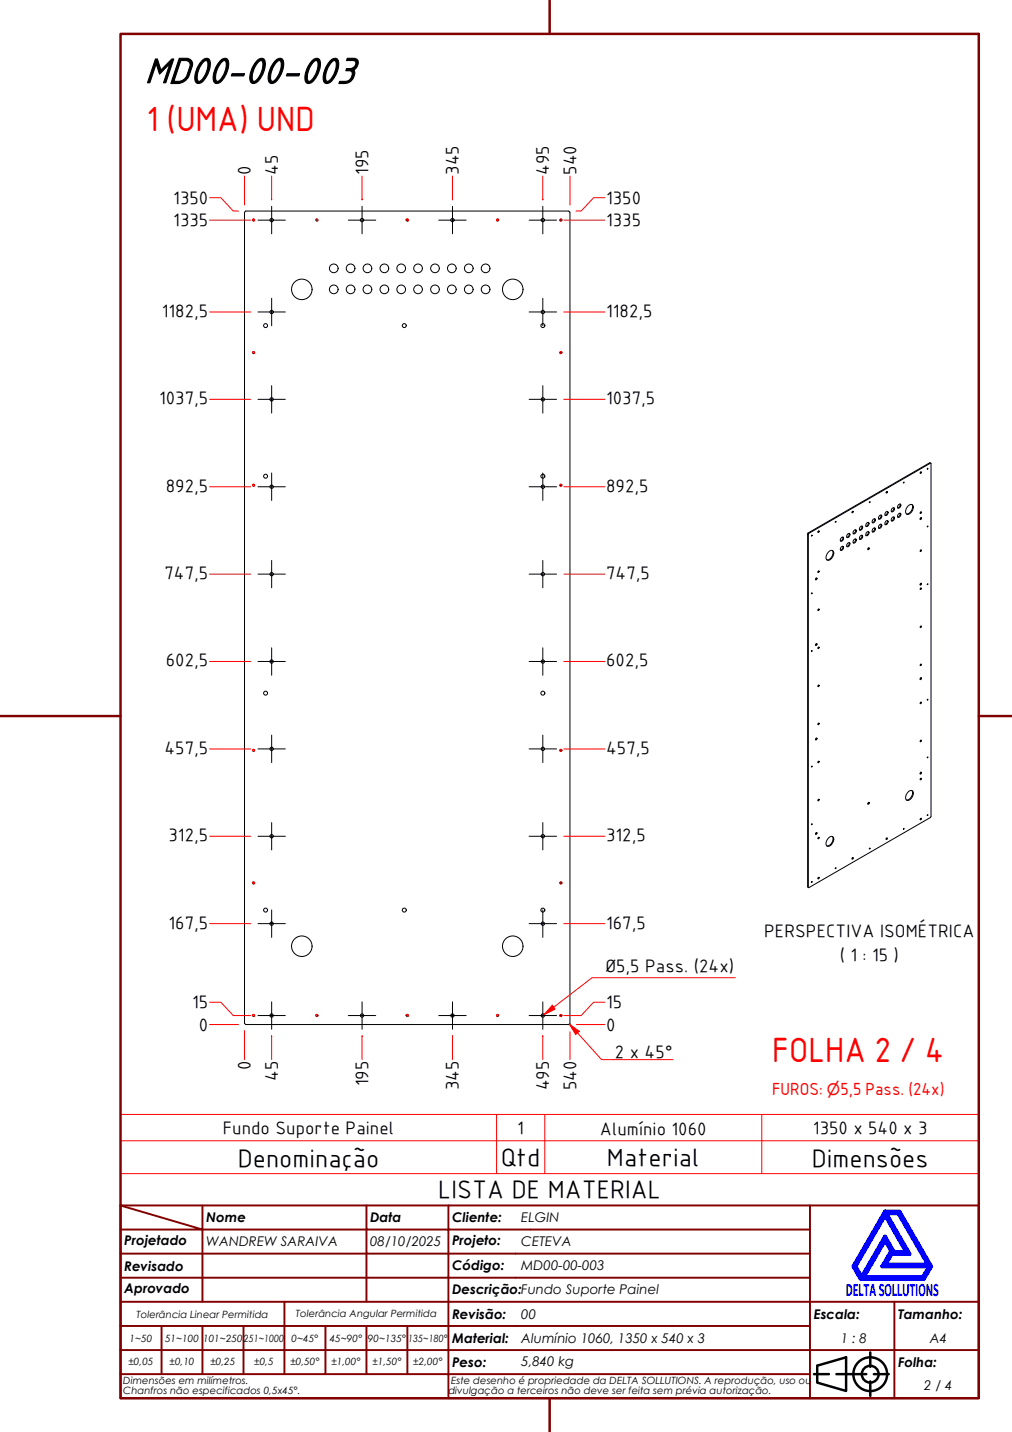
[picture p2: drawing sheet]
<svg xmlns="http://www.w3.org/2000/svg" width="210mm" height="297mm" viewBox="0 0 210 297" stroke-linecap="round" stroke-linejoin="round" font-family="sans-serif">
<!-- layer: Visible (ABNT) -->
<g fill="none" stroke="#000" stroke-width=".21">
<path d="M51 43.8h67l.2 .2v168.3l-.2 .2h-67l-.3-.2v-168.3zM191 97.9l-.1 .2M192.4 97.1v.2zM193 96.1l-25.3 14.5M167.6 110.6h.1v.2l-.2-.1zM167.6 110.6l25.3-14.6 .2 .1v73.3l-.1 .2-25.3 14.5-.2-.1v-73.3M167.7 110.8v73.3M168.4 111l-.1 .2zM169.2 120l.3-.1-.3 .4-.1-.1zM169.3 119.9l-.2 .3M169.8 110.2l-.1 .1M169.8 118.5l-.1 .1"/>
<path d="M171.9 114.4a.61 .61 0 0 1 .9-.1 .61 .61 0 0 1 0 .9l-.2 .4a.68 .68 0 0 1-.5 .6 .68 .68 0 0 1-.8-.3l.1-.8zM172.6 114.2a1.38 1.38 0 0 1-1.1 1.9M173.3 108.1v.3zM174.5 113.5a.3 .3 0 0 1 .4-.2 .3 .3 0 0 1 0 .5l-.1 .1a.32 .32 0 0 1-.5 .2 .32 .32 0 0 1 .1-.5zM174.5 111.5a.31 .31 0 0 1 .5 .1 .31 .31 0 0 1-.2 .4 .32 .32 0 0 1-.5 .2 .32 .32 0 0 1 .1-.5zM174.8 111.4l-.1 .6-.4 .2M174.8 113.3l-.1 .6-.4 .2M175.9 110.8a.31 .31 0 0 1 .4 0 .31 .31 0 0 1-.2 .5 .32 .32 0 0 1-.5 .2 .32 .32 0 0 1 .1-.6zM175.9 112.7a.31 .31 0 0 1 .4 0 .31 .31 0 0 1-.2 .5 .32 .32 0 0 1-.5 .2 .32 .32 0 0 1 .1-.6zM176.1 110.6v.5l-.5 .3M176.1 112.6v.4l-.5 .4M176.8 106.1l-.1 .2"/>
<path d="M177.2 110a.32 .32 0 0 1 .4 .1 .32 .32 0 0 1-.1 .4 .32 .32 0 0 1-.5 .2 .32 .32 0 0 1 0-.5zM177.2 111.9a.32 .32 0 0 1 .4 .1 .32 .32 0 0 1-.1 .4 .32 .32 0 0 1-.5 .2 .32 .32 0 0 1 0-.5zM177.4 109.9v.4l-.4 .4M177.4 111.8v.4l-.4 .4M178.4 109.3a.3 .3 0 0 1 .5-.1 .3 .3 0 0 1 0 .5l-.1 .1a.32 .32 0 0 1-.5 .1 .32 .32 0 0 1 .1-.5zM178.4 111.2a.3 .3 0 0 1 .5-.1 .3 .3 0 0 1 0 .5l-.1 .1a.32 .32 0 0 1-.5 .1 .32 .32 0 0 1 .1-.5zM178.8 109.1l-.1 .6-.4 .2M178.8 111l-.1 .6-.4 .2M179.8 108.5a.31 .31 0 0 1 .5 0 .31 .31 0 0 1-.2 .5 .32 .32 0 0 1-.5 .2 .32 .32 0 0 1 .1-.6zM179.8 110.4a.31 .31 0 0 1 .5 0 .31 .31 0 0 1-.2 .5 .32 .32 0 0 1-.5 .2 .32 .32 0 0 1 .1-.6zM180.1 108.4l-.1 .4-.4 .4M180.1 110.3l-.1 .4-.4 .4"/>
<path d="M180.1 113.7l.2 .1-.3 .2zM180.1 113.7l-.1 .2M180.3 104.1h.2l-.1 .2zM181.1 107.7a.32 .32 0 0 1 .5 .1 .32 .32 0 0 1-.2 .4 .32 .32 0 0 1-.5 .2 .32 .32 0 0 1 .1-.5zM181.1 109.6a.32 .32 0 0 1 .5 .1 .32 .32 0 0 1-.2 .4 .32 .32 0 0 1-.5 .2 .32 .32 0 0 1 .1-.5zM181.4 107.6v.4l-.5 .4M181.4 109.5v.4l-.5 .4M182.4 107a.3 .3 0 0 1 .4-.1 .3 .3 0 0 1 0 .5v.1a.32 .32 0 0 1-.6 .2 .32 .32 0 0 1 .1-.6zM182.5 108.8a.31 .31 0 0 1 .4 .1 .31 .31 0 0 1-.1 .5 .32 .32 0 0 1-.6 .2 .32 .32 0 0 1 .1-.6zM182.7 106.8l-.1 .6-.4 .2M182.7 108.7l-.1 .6-.4 .2M183.8 106.2a.31 .31 0 0 1 .5 .1 .31 .31 0 0 1-.2 .4 .32 .32 0 0 1-.6 .2 .32 .32 0 0 1 .1-.6z"/>
<path d="M183.8 108.1a.31 .31 0 0 1 .5 .1 .31 .31 0 0 1-.2 .4 .32 .32 0 0 1-.6 .2 .32 .32 0 0 1 .1-.5zM183.9 102l-.1 .2M184 106.1v.4l-.4 .4M184 108v.4l-.4 .4M185.1 105.4a.32 .32 0 0 1 .5 .1 .32 .32 0 0 1-.2 .4 .32 .32 0 0 1-.5 .2 .32 .32 0 0 1 .1-.5zM185.1 107.3a.32 .32 0 0 1 .5 .1 .32 .32 0 0 1-.2 .5 .32 .32 0 0 1-.5 .1 .32 .32 0 0 1 .1-.5zM185.4 105.3l-.1 .5-.4 .3M185.4 107.2l-.1 .5-.4 .3M186.3 106.6a.3 .3 0 0 1 .5-.1 .3 .3 0 0 1 0 .5 .34 .34 0 0 1-.5 .3 .34 .34 0 0 1 0-.6zM186.4 104.7a.31 .31 0 0 1 .5 0 .31 .31 0 0 1-.2 .5 .32 .32 0 0 1-.5 .2 .32 .32 0 0 1 .1-.6zM186.7 104.5l-.1 .6-.4 .3M186.7 106.5l-.1 .5-.4 .3"/>
<path d="M187.4 100h.1v.2zM188.4 104.9a.61 .61 0 0 1 .9-.1 .61 .61 0 0 1 .1 .9l-.3 .4a.8 .8 0 0 1-1.2 .4l-.1-.3 .1-.6zM189.1 104.7a1.38 1.38 0 0 1-1.1 1.9M191 114.1l-.1 .2M191 106.2l-.1 .2M191 107.4l-.2 .3M169.2 133.6l.3-.1-.3 .4-.1-.1zM169.3 133.5l-.2 .3M169.8 126.4l-.1 .1M169.8 134.2l-.1 .2M190.9 121.1l.2-.1-.2 .4zM191 129.9l-.1 .2"/>
<path d="M191 137.8l-.1 .2M191 122l-.1 .2M191 121l-.2 .3M168.3 159h.1l-.1 .1zM169.2 153.2l.3-.1-.2 .4-.2-.1zM169.3 153.1l-.2 .3M169.7 150l.2 .1-.2 .2zM169.8 150l-.1 .2M169.8 142.1l-.1 .2M169.8 157.9l-.1 .2M190.9 140.6h.2v.1l-.2 .3zM191 153.6l-.1 .2"/>
<path d="M191 145.7l-.1 .2M191 140.6l-.2 .3M169.2 172.8l.3-.1-.2 .4-.2-.1zM169.3 172.7l-.2 .3M169.8 165.8l-.1 .2M169.8 173.7l-.1 .2M171.9 173.7a.61 .61 0 0 1 .9-.1 .61 .61 0 0 1 0 .9l-.2 .5a.68 .68 0 0 1-.5 .5 .68 .68 0 0 1-.8-.3l.1-.8zM172.6 173.5a1.38 1.38 0 0 1-1.1 2M176.8 177.9l-.1 .2M180.1 166.5l.2-.1v.2l-.3 .2zM180.1 166.4l-.1 .3M183.9 173.8l-.1 .2"/>
<path d="M188.4 164.2a.61 .61 0 0 1 .9-.1 .61 .61 0 0 1 .1 .9l-.3 .4a.68 .68 0 0 1-.5 .6 .68 .68 0 0 1-.7-.3v-.8zM189.1 164a1.38 1.38 0 0 1-1.1 1.9M190.9 160.2h.2l-.2 .4zM191 169.8l-.1 .2M191 161.4l-.1 .3M191 160.2l-.2 .3M169.8 182l-.1 .2"/>
<circle cx="52.6" cy="45.7" r=".2"/>
<circle cx="56.3" cy="45.7" r=".35"/>
<circle cx="65.7" cy="45.7" r=".2"/>
<circle cx="69.2" cy="55.7" r=".9"/>
<circle cx="72.7" cy="55.7" r=".9"/>
<circle cx="75.1" cy="45.7" r=".35"/>
<circle cx="76.2" cy="55.7" r=".9"/>
<circle cx="79.7" cy="55.7" r=".9"/>
<circle cx="83.2" cy="55.7" r=".9"/>
<circle cx="84.5" cy="45.7" r=".2"/>
<circle cx="86.7" cy="55.7" r=".9"/>
<circle cx="90.2" cy="55.7" r=".9"/>
<circle cx="93.7" cy="55.7" r=".9"/>
<circle cx="93.8" cy="45.7" r=".35"/>
<circle cx="97.2" cy="55.7" r=".9"/>
<circle cx="100.7" cy="55.7" r=".9"/>
<circle cx="103.2" cy="45.7" r=".2"/>
<circle cx="112.6" cy="45.7" r=".35"/>
<circle cx="116.3" cy="45.7" r=".2"/>
<circle cx="52.6" cy="73.1" r=".2"/>
<circle cx="55.1" cy="67.5" r=".41"/>
<circle cx="56.3" cy="64.7" r=".35"/>
<circle cx="62.6" cy="60" r="2.13"/>
<circle cx="69.2" cy="60" r=".9"/>
<circle cx="72.7" cy="60" r=".9"/>
<circle cx="76.2" cy="60" r=".9"/>
<circle cx="79.7" cy="60" r=".9"/>
<circle cx="83.2" cy="60" r=".9"/>
<circle cx="83.9" cy="67.5" r=".41"/>
<circle cx="86.7" cy="60" r=".9"/>
<circle cx="90.2" cy="60" r=".9"/>
<circle cx="93.7" cy="60" r=".9"/>
<circle cx="97.2" cy="60" r=".9"/>
<circle cx="100.7" cy="60" r=".9"/>
<circle cx="106.4" cy="60" r="2.13"/>
<circle cx="112.6" cy="67.5" r=".41"/>
<circle cx="112.6" cy="64.7" r=".35"/>
<circle cx="116.3" cy="73.1" r=".2"/>
<circle cx="55.1" cy="98.8" r=".41"/>
<circle cx="56.3" cy="82.8" r=".35"/>
<circle cx="112.6" cy="98.8" r=".41"/>
<circle cx="112.6" cy="82.8" r=".35"/>
<circle cx="191" cy="98.1" r=".15"/>
<circle cx="52.6" cy="100.7" r=".2"/>
<circle cx="56.3" cy="119.1" r=".35"/>
<circle cx="56.3" cy="101" r=".35"/>
<circle cx="112.6" cy="101" r=".35"/>
<circle cx="112.6" cy="119.1" r=".35"/>
<circle cx="116.3" cy="100.7" r=".2"/>
<circle cx="169.8" cy="118.6" r=".15"/>
<circle cx="169.8" cy="110.3" r=".15"/>
<circle cx="176.9" cy="106.2" r=".15"/>
<circle cx="183.9" cy="102.2" r=".15"/>
<circle cx="191" cy="114.3" r=".15"/>
<circle cx="191" cy="106.4" r=".15"/>
<circle cx="191" cy="107.6" r=".18"/>
<circle cx="192.4" cy="109.2" r=".09"/>
<circle cx="56.3" cy="137.2" r=".35"/>
<circle cx="112.6" cy="137.2" r=".35"/>
<circle cx="168.4" cy="123.1" r=".09"/>
<circle cx="168.4" cy="135.1" r=".09"/>
<circle cx="169.8" cy="126.5" r=".15"/>
<circle cx="169.8" cy="134.4" r=".15"/>
<circle cx="191" cy="130.1" r=".15"/>
<circle cx="191" cy="122.2" r=".15"/>
<circle cx="191" cy="137.9" r=".15"/>
<circle cx="192.4" cy="121.2" r=".09"/>
<circle cx="52.6" cy="155.7" r=".2"/>
<circle cx="55.1" cy="143.8" r=".41"/>
<circle cx="56.3" cy="155.3" r=".35"/>
<circle cx="112.6" cy="143.8" r=".41"/>
<circle cx="112.6" cy="155.3" r=".35"/>
<circle cx="116.3" cy="155.7" r=".2"/>
<circle cx="169.8" cy="142.3" r=".15"/>
<circle cx="169.8" cy="158.1" r=".15"/>
<circle cx="191" cy="153.7" r=".15"/>
<circle cx="191" cy="145.8" r=".15"/>
<circle cx="192.4" cy="157.1" r=".09"/>
<circle cx="192.4" cy="145.1" r=".09"/>
<circle cx="56.3" cy="173.5" r=".35"/>
<circle cx="112.6" cy="173.5" r=".35"/>
<circle cx="168.4" cy="171" r=".09"/>
<circle cx="169.8" cy="173.9" r=".15"/>
<circle cx="169.8" cy="166" r=".15"/>
<circle cx="176.9" cy="178.1" r=".15"/>
<circle cx="180.4" cy="176" r=".09"/>
<circle cx="183.9" cy="174" r=".15"/>
<circle cx="187.4" cy="171.9" r=".09"/>
<circle cx="191" cy="161.6" r=".15"/>
<circle cx="191" cy="169.9" r=".15"/>
<circle cx="192.4" cy="169.1" r=".09"/>
<circle cx="52.6" cy="183.2" r=".2"/>
<circle cx="55.1" cy="188.8" r=".41"/>
<circle cx="56.3" cy="191.6" r=".35"/>
<circle cx="62.6" cy="196.3" r="2.13"/>
<circle cx="83.9" cy="188.8" r=".41"/>
<circle cx="106.4" cy="196.3" r="2.13"/>
<circle cx="112.6" cy="188.8" r=".41"/>
<circle cx="112.6" cy="191.6" r=".35"/>
<circle cx="116.3" cy="183.2" r=".2"/>
<circle cx="168.4" cy="183" r=".09"/>
<circle cx="169.8" cy="182.2" r=".15"/>
<circle cx="173.3" cy="180.1" r=".09"/>
<circle cx="52.6" cy="210.6" r=".2"/>
<circle cx="56.3" cy="210.6" r=".35"/>
<circle cx="65.7" cy="210.6" r=".2"/>
<circle cx="75.1" cy="210.6" r=".35"/>
<circle cx="84.5" cy="210.6" r=".2"/>
<circle cx="93.8" cy="210.6" r=".35"/>
<circle cx="103.2" cy="210.6" r=".2"/>
<circle cx="112.6" cy="210.6" r=".35"/>
<circle cx="116.3" cy="210.6" r=".2"/>
</g>
<!-- layer: Visible Narrow (ABNT) -->
<g fill="none" stroke="#f00" stroke-width=".21">
<path d="M52.3 45.7l.2-.3 .2 .1 .1 .3-.2 .1M65.5 45.7l.2-.3 .2 .1v.3l-.1 .1M84.2 45.7l.2-.3 .2 .1 .1 .3-.2 .1M103.5 45.7l-.1-.2h-.3l-.1 .1 .2 .3M116.6 45.7l-.1-.2h-.3l-.1 .1 .2 .3M52.3 73.2l.2-.3h.2l.1 .4-.2 .1M116.6 73.2l-.1-.2-.3-.1-.1 .2 .2 .3M52.3 100.7l.2-.3 .2 .1 .1 .3-.2 .1M116.6 100.7l-.1-.2h-.3l-.1 .1 .2 .3M52.3 155.7l.2-.3 .2 .1 .1 .3-.2 .1M116.6 155.7l-.1-.2h-.3l-.1 .1 .2 .3M52.3 183.2l.2-.3 .2 .1 .1 .3-.2 .1"/>
<path d="M116.6 183.2l-.1-.2h-.3l-.1 .1 .2 .3M52.3 210.7l.2-.3h.2l.1 .4-.2 .1M65.5 210.7l.2-.3h.2v.4l-.1 .1M84.2 210.7l.2-.3h.2l.1 .4-.2 .1M103.5 210.7l-.1-.2-.3-.1-.1 .2 .2 .3M116.6 210.7l-.1-.2-.3-.1-.1 .2 .2 .3"/>
</g>
<path d="M114.9 208.9l-2 1.5M25 236.6h178v-5.4h-178v12.2M103 231.2v12.2M113 231.2v12.2M158 231.2v12.2M203 236.6v6.8h-178M25 243.4v6.6h178v-6.6" fill="none" stroke="#f00" stroke-width=".21"/>
<!-- layer: Borda A3/A4 (ABNT) -->
<path d="M25 7h178v283h-178zM114 0v7M0 148.5h25M203 148.5h7M114 290v7" fill="none" stroke="#800000" stroke-width=".51"/>
<path d="M183.6 257.3l1.2 2.2-1.8 3.2h9.7l-1.3 2.2h-12.2zM183.6 252.1l4.4 7.6h-2.6l-1.8-3.2-4.9 8.4-1.3-2.2zM183.6 251.3h3l6.5 11.4-1.5 2.6h-13.1l-1.5-2.6zM183.8 251.7h2.5l6.2 10.6h-8.8l1.3-2.2h3.7zM185 259.7h.2l-.1 .2z" fill="none" stroke="#00f" stroke-width=".8"/>
<!-- layer: 0 -->
<path d="M178.5 265.3h13.1" fill="none" stroke="#000" stroke-width=".21"/>
<g fill="none" stroke="#800000" stroke-width=".4">
<path d="M25 250l17 5h-17M25 250h178v40h-178zM42 255h34v5h17M42 255v15M42 250v5M76 250v5h17v5M93 250v5h75M168 250v20h-143M25 260h51v10M25 275h17M33.5 275v10M50.5 275h-8.5v10"/>
<path d="M59 270v15h-8.5M67.5 275v10h-8.5M76 275v10h8.5M84.5 275v10M93 275h-42.5v10M93 260v5h-68M93 275v10h75M93 260h75M93 275h75M168 265h-75v10M185.5 270v10h17.5M203 270h-35v10h17.5v10"/>
<path d="M25 285h25.5M25 280h143v10M67.5 285h8.5M84.5 285h8.5v5"/>
</g>
<g fill="none" stroke="#000" stroke-width=".51">
<path d="M168.8 285h3.1M169.5 283.3l6-1.8v7l-6-1.7zM173.5 285h6.2M180.5 280.5v3M180.5 286.5v3M181.3 285h3"/>
<circle cx="180.5" cy="285" r="3.5"/>
<circle cx="180.5" cy="285" r="1.75"/>
</g>
<!-- layer: Marca de centro (ISO) -->
<g fill="none" stroke="#000" stroke-width=".21">
<path d="M53.5 45.7h5.7M56.3 42.8v5.7M72.2 45.7h5.7M75.1 42.8v5.7M91 45.7h5.7M93.9 42.8v5.7M109.7 45.7h5.7M112.6 42.8v5.7M53.5 64.7h5.7M56.3 61.9v5.7M56.3 80v5.7M109.7 64.7h5.7"/>
<path d="M112.6 80v5.7M112.6 61.9v5.7M53.5 82.8h5.7M56.3 98.1v5.7M109.7 82.8h5.7M112.6 98.1v5.7M53.5 101h5.7M53.5 119.1h5.7M56.3 116.3v5.6M109.7 101h5.7M109.7 119.1h5.7M112.6 116.3v5.6"/>
<path d="M53.5 137.2h5.7M56.3 134.4v5.7M109.7 137.2h5.7M112.6 134.4v5.7M53.5 155.3h5.7M56.3 152.5v5.7M109.7 155.3h5.7M112.6 152.5v5.7M53.5 173.5h5.7M56.3 170.6v5.7M109.7 173.5h5.7M112.6 170.6v5.7"/>
<path d="M53.5 191.6h5.7M56.3 188.8v5.6M109.7 191.6h5.7M112.6 188.8v5.6M53.5 210.7h5.7M56.3 207.8v5.7M72.2 210.7h5.7M75.1 207.8v5.7M91 210.7h5.7M93.9 207.8v5.7M109.7 210.7h5.7M112.6 207.8v5.7"/>
</g>
<g fill="none" stroke="#f00" stroke-width=".21">
<path d="M50.7 36.5v6M56.3 36.5v5v-.2M75.1 36.5v5v-.2M93.9 36.5v5v-.2M112.6 36.5v5v-.2M118.2 36.5v6M43.5 45.7h8.5M43.5 41h2.3l2.6 2.8h1.1M116.9 45.7h8.6M125.5 41h-2.4l-2.6 2.8h-1M43.5 64.7h8.5M116.9 64.7h8.6"/>
<path d="M43.5 82.8h8.5M116.9 82.8h8.6M43.5 119.1h8.5M43.5 101h8.5M116.9 119.1h8.6M116.9 101h8.6M43.5 137.2h8.5M116.9 137.2h8.6M43.5 155.3h8.5M116.9 155.3h8.6M43.5 173.5h8.5M116.9 173.5h8.6"/>
<path d="M43.5 191.6h8.5M116.9 191.6h8.6M43.5 212.5h6M43.5 207.9h2.3l2.6 2.8h3.6M50.7 213.8v6M56.3 215v-.1v4.9M75.1 215v-.1v4.9M93.9 215v-.1v4.9M112.6 215v-.1v4.9M118.2 214v5.8M119.5 212.5h6M125.5 207.9h-2.4l-2.6 2.8h-3.6"/>
</g>
<path d="M114.6 208.5l.5 .8-2.2 1.1z" fill="#f00"/>
<path d="M114.6 208.5l.5 .8-2.2 1.1zM118.1 212.4l1.7 1.9M152.5 202.8h-29.7l-7.9 6.1" fill="none" stroke="#f00" stroke-width=".21"/>
<path d="M118.1 212.4l2 1.5-.7 .7z" fill="#f00"/>
<path d="M118.1 212.4l2 1.5-.7 .7zM119.8 214.3l5 5.5h14.8" fill="none" stroke="#f00" stroke-width=".21"/>
<text font-size="8.1" x="30" y="17.2">MD00-00-003</text>
<g font-size="7" fill="#f00">
<text x="30.4" y="27.1">1 (UMA) UND</text>
<text x="160.1" y="220.3">FOLHA 2 / 4</text>
</g>
<g font-size="5.4">
<text x="49.3" y="242">Denominação</text>
<text x="103.9" y="241.8">Qtd</text>
<text x="125.9" y="241.8">Material</text>
<text x="168.4" y="242">Dimensões</text>
<text x="90.9" y="248.5">LISTA DE MATERIAL</text>
</g>
<g font-size="3.9">
<text x="52" y="36.3" transform="rotate(-90 52 36.3)">0</text>
<text x="57.6" y="36.3" transform="rotate(-90 57.6 36.3)">45</text>
<text x="76.3" y="36.3" transform="rotate(-90 76.3 36.3)">195</text>
<text x="95.1" y="36.3" transform="rotate(-90 95.1 36.3)">345</text>
<text x="113.9" y="36.3" transform="rotate(-90 113.9 36.3)">495</text>
<text x="119.5" y="36.3" transform="rotate(-90 119.5 36.3)">540</text>
<text x="35.9" y="46.9">1335</text>
<text x="35.9" y="42.3">1350</text>
<text x="125.7" y="46.9">1335</text>
<text x="125.7" y="42.3">1350</text>
<text x="33.6" y="65.7">1182,5</text>
<text x="125.7" y="65.7">1182,5</text>
<text x="33" y="83.8">1037,5</text>
<text x="125.7" y="83.8">1037,5</text>
<text x="34.4" y="102">892,5</text>
<text x="125.7" y="102">892,5</text>
<text x="34.1" y="120.1">747,5</text>
<text x="125.7" y="120.1">747,5</text>
<text x="34.4" y="138.2">602,5</text>
<text x="125.7" y="138.2">602,5</text>
<text x="34.1" y="156.3">457,5</text>
<text x="125.7" y="156.3">457,5</text>
<text x="35" y="174.5">312,5</text>
<text x="125.7" y="174.5">312,5</text>
<text x="35" y="192.6">167,5</text>
<text x="125.7" y="192.6">167,5</text>
<text x="158.5" y="194.3">PERSPECTIVA ISOMÉTRICA</text>
<text x="125.6" y="201.7">Ø5,5 Pass. (24x)</text>
<text x="174.2" y="199.3">( 1 : 15 )</text>
<text x="39.9" y="209.2">15</text>
<text x="125.7" y="209.2">15</text>
<text x="41.3" y="213.8">0</text>
<text x="125.7" y="213.8">0</text>
<text x="52" y="222" transform="rotate(-90 52 222)">0</text>
<text x="127.5" y="219.5">2 x 45°</text>
<text x="57.6" y="224.2" transform="rotate(-90 57.6 224.2)">45</text>
<text x="76.3" y="225.3" transform="rotate(-90 76.3 225.3)">195</text>
<text x="95.1" y="226.2" transform="rotate(-90 95.1 226.2)">345</text>
<text x="113.9" y="226.2" transform="rotate(-90 113.9 226.2)">495</text>
<text x="119.5" y="226.2" transform="rotate(-90 119.5 226.2)">540</text>
<text x="46.2" y="235.2">Fundo Suporte Painel</text>
<text x="107.3" y="235.2">1</text>
<text x="124.4" y="235.3">Alumínio 1060</text>
<text x="168.6" y="235.2">1350 x 540 x 3</text>
</g>
<text font-size="3.9" fill="#00f" x="175.4" y="268.8">DELTASOLLUTIONS</text>
<text font-size="3.5" fill="#f00" x="160.1" y="227.1">FUROS: ⌀5,5 Pass. (24x)</text>
<g font-size="2.8">
<text x="42.8" y="253.5">Nome</text>
<text x="76.8" y="253.5">Data</text>
<text x="93.8" y="253.6">Cliente:</text>
<text x="108.1" y="253.5">ELGIN</text>
<text x="25.8" y="263.6">Revisado</text>
<text x="25.8" y="258.3">Projetado</text>
<text x="42.8" y="258.5">WANDREW SARAIVA</text>
<text x="76.8" y="258.4">08/10/2025</text>
<text x="93.8" y="263.4">Código:</text>
<text x="93.8" y="258.3">Projeto:</text>
<text x="108.1" y="263.5">MD00-00-003</text>
<text x="108.1" y="258.5">CETEVA</text>
<text x="25.8" y="268.3">Aprovado</text>
<text x="93.8" y="268.3">Descrição:Fundo Suporte Painel</text>
<text x="93.8" y="273.6">Revisão:</text>
<text x="108.1" y="273.5">00</text>
<text x="168.8" y="273.5">Escala:</text>
<text x="186.3" y="273.5">Tamanho:</text>
<text x="93.8" y="278.6">Material:</text>
<text x="108.1" y="278.5">Alumínio 1060, 1350 x 540 x 3</text>
<text x="174.4" y="278.5">1 : 8</text>
<text x="192.8" y="278.6">A4</text>
<text x="93.8" y="283.5">Peso:</text>
<text x="108.1" y="283.3">5,840 kg</text>
<text x="186.3" y="283.5">Folha:</text>
<text x="191.7" y="288.4">2 / 4</text>
</g>
<g font-size="2.1">
<text x="28.3" y="273.3">Tolerância Linear Permitida</text>
<text x="61.4" y="273.1">Tolerância Angular Permitida</text>
<text x="26.9" y="278.3">1~50</text>
<text x="34.2" y="278.3">51~100</text>
<text x="42.1" y="278.3">101~250</text>
<text x="50.5" y="278.3">251~1000</text>
<text x="60.5" y="278.3">0~45°</text>
<text x="68.4" y="278.3">45~90°</text>
<text x="76.3" y="278.3">90~135°</text>
<text x="84.7" y="278.3">135~180°</text>
<text x="25.6" y="287.1">Dimensões em milímetros.</text>
<text x="26.6" y="283.2">±0,05</text>
<text x="35.2" y="283.2">±0,10</text>
<text x="43.6" y="283.2">±0,25</text>
<text x="52.7" y="283.2">±0,5</text>
<text x="60.2" y="283.2">±0,50°</text>
<text x="68.7" y="283.2">±1,00°</text>
<text x="77.2" y="283.2">±1,50°</text>
<text x="85.7" y="283.2">±2,00°</text>
<text x="93.6" y="287.1">Este desenho é propriedade da DELTA SOLLUTIONS. A reprodução, uso ou</text>
<text x="25.6" y="289.2">Chanfros não especificados 0,5x45°.</text>
<text x="93" y="289.2">divulgação a terceiros não deve ser feita sem prévia autorização.</text>
</g>
</svg>
